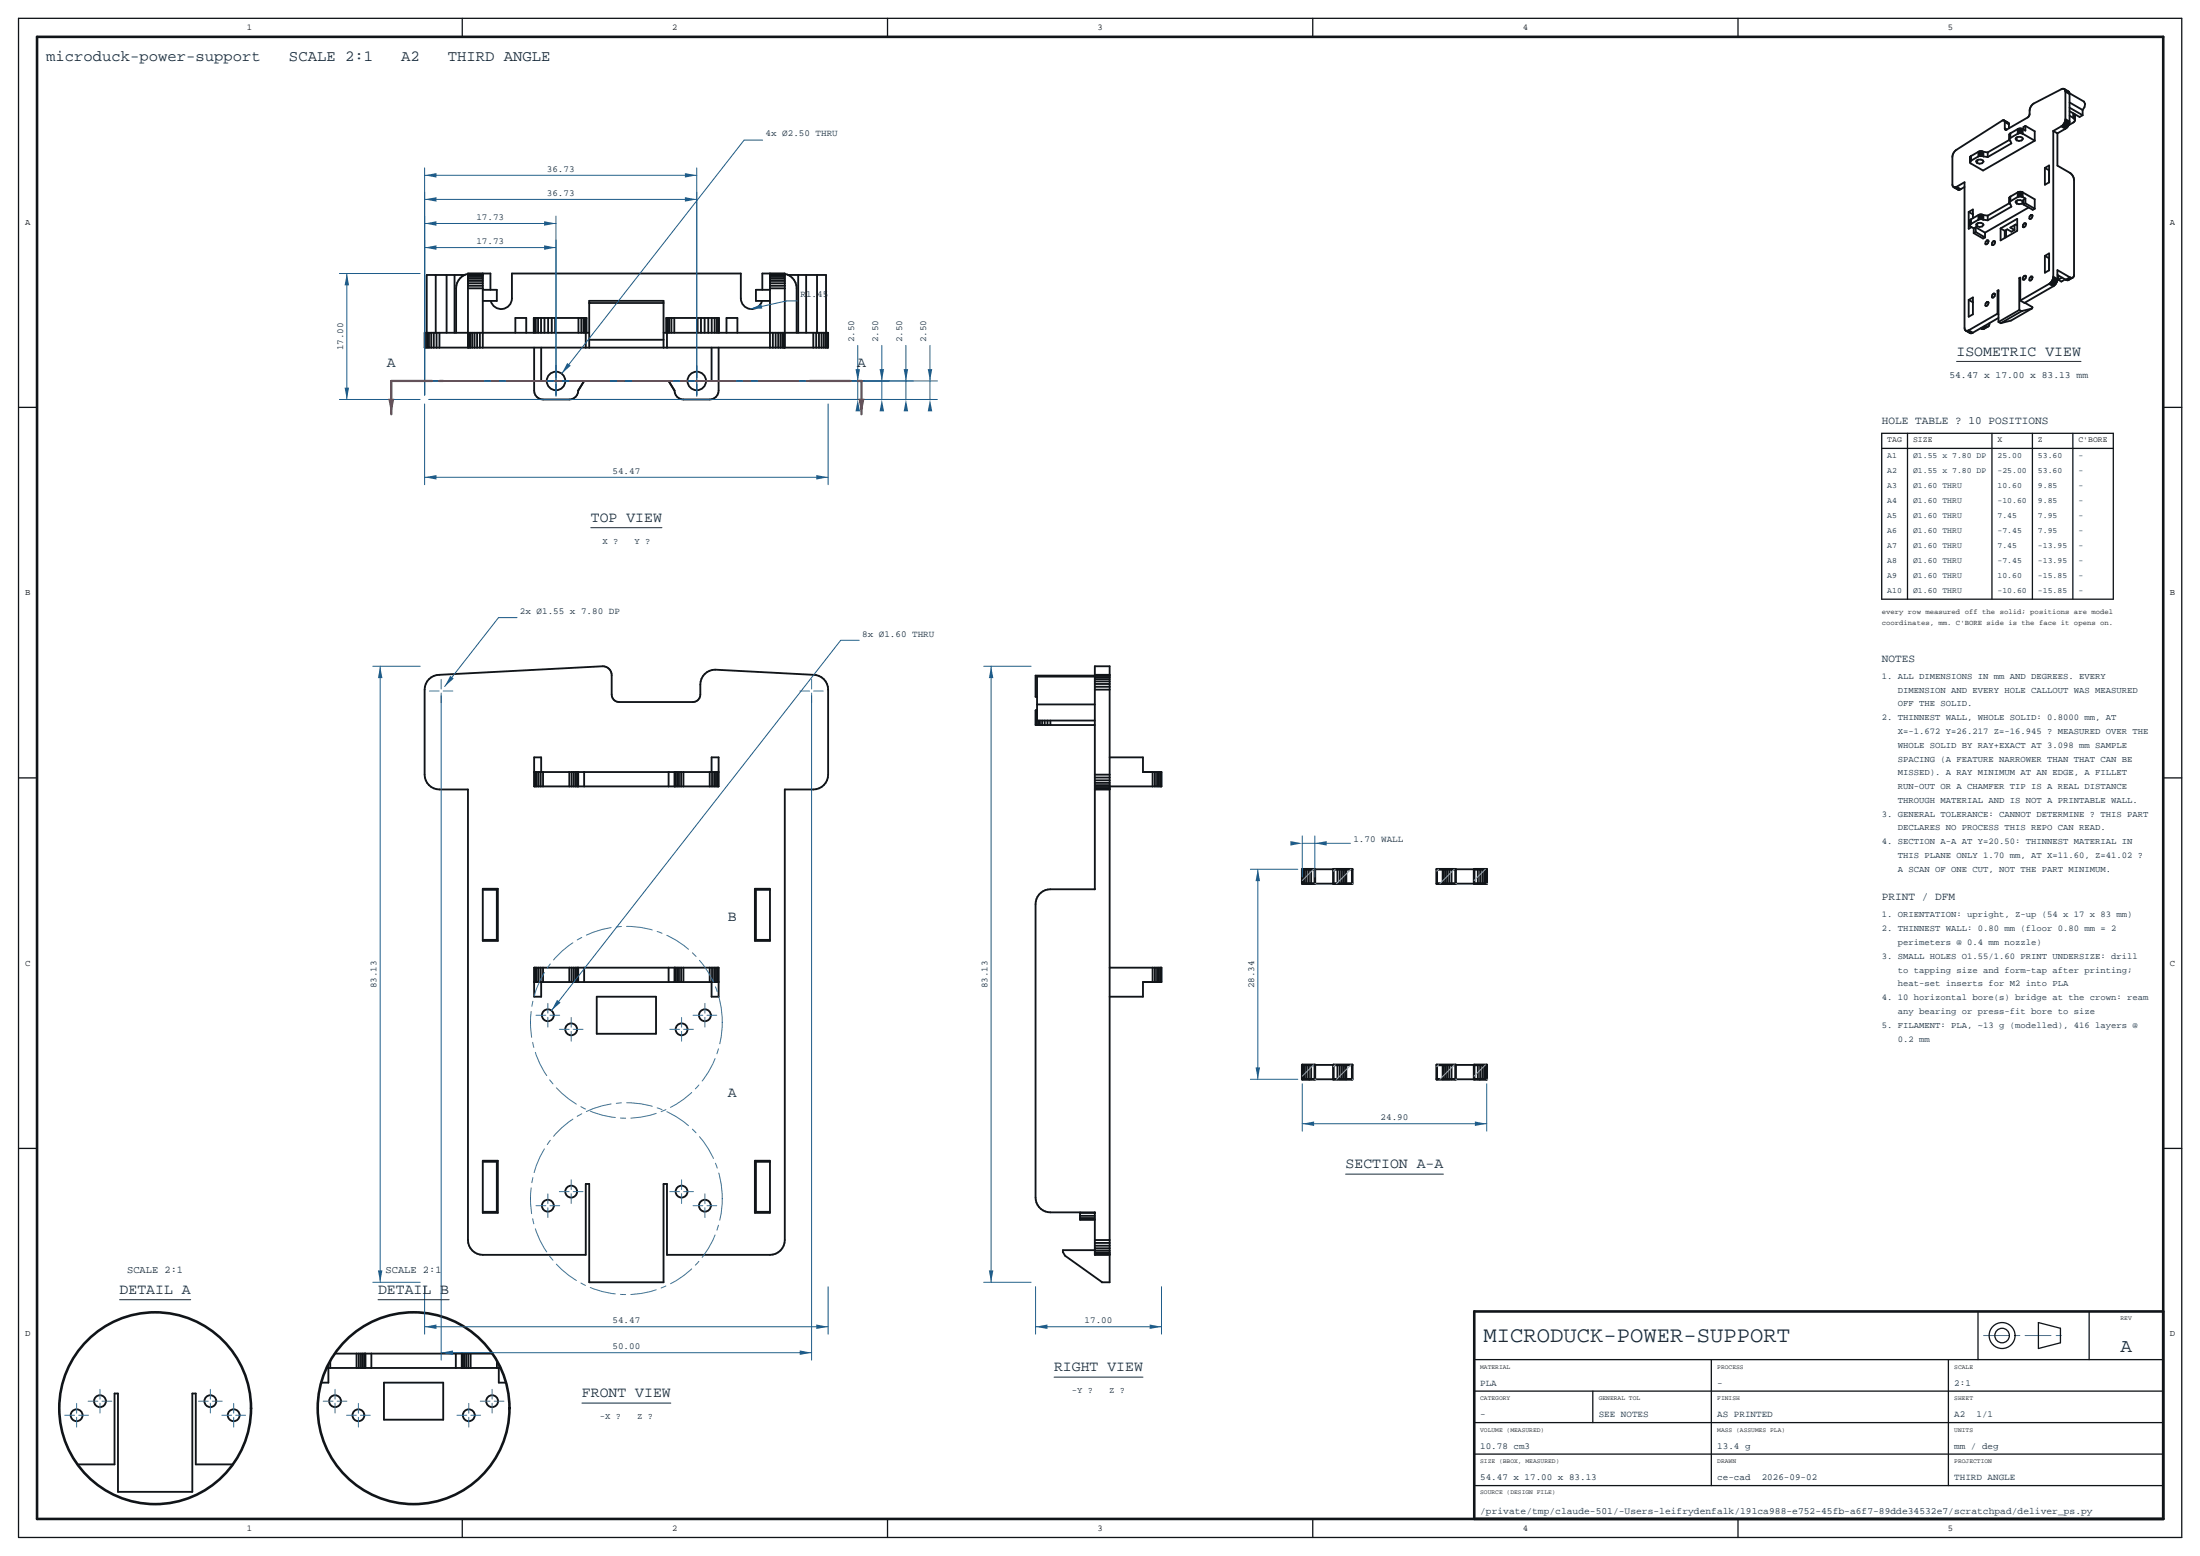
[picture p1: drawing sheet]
<svg xmlns="http://www.w3.org/2000/svg" width="594mm" height="420mm" viewBox="0 0 594 420" stroke-linecap="round" stroke-linejoin="round" font-family="sans-serif">
<g fill="none" stroke="#101418" stroke-width=".5">
<path d="M541.1 32.5h-.5l-12.3 7.9a2.48 2.48 0 0 0-1.2 2v7.4l.4 .7M541.1 32.5l.1 .2M541.1 32.5l1.2 .7M541.2 32.7l.1 .1M541.2 32.7l1.2 .6M541.3 32.8v.1M541.3 32.8l1.1 .6M541.3 32.9v1.7M541.3 34.6v.2M541.3 34.6l.6 .4M541.3 32.9l1.1 .7M541.3 34.8l.1 .1"/>
<path d="M541.3 34.8l.4 .2M541.4 34.9l.2 .1M541.7 35h-.1M541.9 35h-.2M542.2 33.1l.1 .1M542.3 33.2l.1 .1M542.4 33.3v.1M542.4 33.4v.2M542.4 33.6v1M542.5 37.6l.6 1.1-6.4 3.7M542.5 37.8l-5.8 3.3M542.5 37.5v.1"/>
<path d="M542.5 36.2v1.4M542.5 36.2v1.3M542.6 37.4l-.1 .1M542.6 36.1l-.1 .1M542.6 36.1v1.3M542.8 37.2l-.2 .2M542.8 36l-.2 .1M542.8 36v1.2M544.3 37.3l.5-.3 .7-.1 .5 .3 .2 .3-.4 .4-.7 .1-.6-.1-.3-.4zM544.5 37.1v.8M544.8 36.1l-2 1.1M544.8 34.8l-2 1.2"/>
<path d="M544.8 34.8v1.3M545 36l-.2 .1M545 34.8h-.2M545 34.8v1.2M545.2 34.7v1.3M545.2 36h-.2M545.2 34.7l-.2 .1M545.5 34.7v1.2M545.5 35.9l.2 .1M545.5 35.9l-.3 .1M545.5 34.7h.2M545.5 34.7h-.3"/>
<path d="M545.7 36h.2M545.7 34.7l.2 .1M545.7 34.7v1.3M545.9 36l.2 .1M545.9 34.8h.2M545.9 34.8v1.2M546.1 36.1l3.3 1.9M546.1 34.8v1.3M546.9 34l2.5 1.4v2.6M546.9 34v1.3l-.8-.5M546.9 34l-.6 .3v.7M549.4 38l-14 8-3.2-1.8-.3-.4"/>
<path d="M554.4 35.4l1.1 .6M554.4 35.4v39.3M555.5 36v8.7l3.4 2a2.47 2.47 0 0 1 1.1 1.9v25.6l-.4 .8M556.5 34.1l1.2 .7M556.5 34.1l-2.1 1.3M556.8 34l1.1 .6M556.8 34l-.3 .1M557 33.8l1.1 .6M557 33.8l-.2 .2M557.2 33.5l1.1 .7M557.2 33.5l-.2 .3M557.3 33.3l1.2 .6"/>
<path d="M557.3 33.3l-.1 .2M557.3 24l1.3 .8M557.3 24l.3 .3M557.3 24l-.8 .1-7.4 3.8a2.71 2.71 0 0 0-1.1 2.9l-.6 .9-5.5 3.3M557.5 33l1.1 .6M557.5 33l-.2 .3M557.6 32.7l1.1 .7M557.6 32.7l-.1 .3M557.6 24.3l1.1 .6M557.6 24.3v.2M557.6 32.4l1.2 .7M557.6 32.4v.3"/>
<path d="M557.6 24.5l5.1 2.9 .3 .7-.2 .8-.5 .8M557.6 24.5l.1 .2M557.7 34.8l-2.2 1.2M557.7 32.2l1.1 .6M557.7 32.2l-.1 .2M557.7 24.7l1.1 .7M557.7 24.7v7.5M557.9 34.6l-.2 .2M558.1 34.4l-.2 .2M558.3 34.2l-.2 .2M558.5 33.9l-.2 .3M558.5 24.7l.1 .1"/>
<path d="M558.6 33.6l-.1 .3M558.6 24.8l.1 .1M558.7 33.4l-.1 .2M558.7 24.9l.1 .5M558.8 33.1l-.1 .3M558.8 32.8v.3M558.8 25.4v7.4M558.8 30l2.7 1.6 .8-.5M558.8 29.1l3.5 2M558.8 27.7l3.5 2M558.8 31.2l1 .6M559.8 30.6v1.2"/>
<path d="M559.8 31.8l.2 .1M560 31.9l.1 .2M560.1 30.8l-.1 1.1M560.1 30.8l.1 .2M560.1 32.1l.1 .2M560.1 30.8v1.3M560.2 31v1.4M560.2 32.3v.1M560.2 31v1.3M560.2 32.4l-.2 .6-1.5 .8M562.3 29.7v1.4M527.5 50.5l1.3 .7"/>
<path d="M527.5 50.5l.1 .1M527.6 50.6l1.2 .6M527.6 50.6h.2M527.8 50.6l1.2 .6M528 50.5l1.2 .7M528 50.5l-.2 .1M528.3 50.4l2.1-1.2v39.3l.4 .7M528.3 50.4l1.1 .7M528.3 50.4l-.3 .1M528.8 51.2h.2M529.2 51.2h-.2M529.4 51.1l-.2 .1"/>
<path d="M530.4 50.5l-1 .6M531.5 57.2l1.2-.7v2.4M531.5 57.2v4.6l.8-.5M531.5 57.2l1.2 .7M531.9 42.4v.1M531.9 42.4v1.4M531.9 59.4v1.4M531.9 59.4v.2M532 43.5l-.1 .3M532 42.2l-.1 .2M532 42.2v1.3M532 59.3v1.3"/>
<path d="M532 59.3l-.1 .1M532.2 43.4l-.2 .1M532.2 42.1l-.2 .1M532.2 42.1v1.3M532.2 59.2v1.3M532.2 59.2l-.2 .1M532.7 57.9h.1M532.7 57.8v.1M533.6 43.4l.5-.3h.8l.5 .2 .1 .3-.3 .5-.7 .1-.6-.2-.3-.4zM533.9 43.2v.8M534.2 42.2l-2 1.2M534.2 41l-2 1.1"/>
<path d="M534.2 41v1.2M534.2 58.1v1.2M534.2 59.3l-2 1.2M534.2 58.1l-2 1.1M534.4 42.1l-.2 .1M534.4 40.9l-.2 .1M534.4 40.9v1.2M534.4 58v1.2M534.4 59.2l-.2 .1M534.4 58l-.2 .1M534.6 42.1h-.2M534.6 40.8l-.2 .1"/>
<path d="M534.6 40.8v1.3M534.6 57.9v1.3M534.6 59.2h-.2M534.6 57.9l-.2 .1M534.8 42.1h-.2M534.8 42.1h.3M534.8 40.8h-.2M534.8 40.8h.3M534.8 40.8v1.3M534.8 57.9v1.2M534.8 59.1l-.2 .1M534.8 59.1l.3 .1"/>
<path d="M534.8 57.9h-.2M534.8 57.9h.3M535.1 42.1h.2M535.1 40.8l.2 .1M535.1 40.8v1.3M535.1 57.9v1.3M535.1 59.2h.2M535.1 57.9l.2 .1M535.3 42.1l.2 .1M535.3 40.9l.2 .1M535.3 40.9v1.2M535.3 58v1.2"/>
<path d="M535.3 59.2l.2 .1M535.3 58l.2 .1M535.5 42.2l1.2 .2M535.5 41l1.2 .1M535.5 41v1.2M535.5 58.1v1.2M535.5 59.3l1.2 .2M535.5 58.1l1.2 .1M536.7 41.1v1.3M536.7 58.2v1.3M542.5 54.7l.6 1.1-6.4 3.7M542.5 54.8l-5.8 3.4"/>
<path d="M542.5 53.3v1.3M542.5 53.3v1.4M542.5 54.6v.1M542.6 53.2v1.2M542.6 54.4l-.1 .2M542.6 53.2l-.1 .1M542.8 53.1v1.2M542.8 54.3l-.2 .1M542.8 53.1l-.2 .1M544.3 54.3l.5-.3h.7l.5 .2 .2 .4-.4 .4-.7 .1-.6-.1-.3-.4zM544.5 54.1v.9M544.8 51.9v1.3"/>
<path d="M544.8 53.2l-2 1.1M544.8 51.9l-2 1.2M545 51.8v1.3M545 53.1l-.2 .1M545 51.8l-.2 .1M545.2 51.8v1.2M545.2 53l-.2 .1M545.2 51.8h-.2M545.5 51.8v1.2M545.5 53h.2M545.5 53h-.3M545.5 51.8h.2"/>
<path d="M545.5 51.8h-.3M545.7 51.8v1.2M545.7 53l.2 .1M545.7 51.8h.2M545.9 51.8v1.3M545.9 53.1l.2 .1M545.9 51.8l.2 .1M546.1 51.9l3.3 1.9v2.5M546.1 51.9v1.3M546.1 53.2l.8 .4M546.3 55.2l2.5 1.4 .6-.3M546.9 53.6l-.6 .3v1.3"/>
<path d="M546.9 53.6v1.3M546.9 54.9l2.5 1.4M546.9 54.9l-.6 .3M547.7 56l-11.7 6.8M548.3 58l.5 .2-.1 .5-.4 .4h-.3v-.7zM548.3 58l.5 .3M552.1 45.3l1.2-.6-.1 4.5-1.1 .7zM552.1 45.3l1.1 .7M553.3 46h-.1M117.6 74.2v15.6M120.6 74.2v15.6M122.7 74.2v15.6"/>
<path d="M125.4 74.2h-10.2v15.6M126.3 77.8h4.1M126.3 77.1h4.1M126.3 76.5h4.1M126.3 75.8h4.1M126.3 75.3h4.1M126.3 74.8h4.1M126.3 74.4h4.1M126.3 74.1h4.1M130.4 73.8v20M130.4 78.2h3.7v3h-3.7M130.4 73.9h-4.1a4 4 0 0 0-3.2 3.9v12"/>
<path d="M132.4 78.2v-4.4h-6.1v20M205.8 78.2v-4.4h6.1v20M207.9 73.8v20M207.9 78.2h-3.8v3h3.8M207.9 77.8h4M207.9 73.9h4a4 4 0 0 1 3.2 3.9v12M207.9 77.1h4M207.9 76.5h4M207.9 75.8h4M207.9 75.3h4M207.9 74.8h4M207.9 74.4h4"/>
<path d="M207.9 74.1h4M212.8 74.2h10.2v15.6M215.5 74.2v15.6M217.7 74.2v15.6M220.6 74.2v15.6M531.9 60.8l1 .9M532 60.6l-.1 .2M532.2 60.5l-.2 .1M532.9 62.9l2.5 1.5 .6-.3M532.9 61.7v1.2M533.4 62.6l2.6 1.5M533.4 62.6l-.5 .3"/>
<path d="M533.4 61.3v1.3M533.4 61.3l2.6 1.5M533.4 61.3l-.5 .4M533.6 60.5l.5-.3h.8l.5 .2 .1 .3-.3 .4-.7 .2-.6-.2-.3-.4zM533.9 60.3v.8M536 62.8v1.3M536.5 64.9l.4 .2M536.5 64.9l.4 .1-.1 .6-.7 .4v-.7zM538.2 79.3l.5 .1-.1 .5-.7 .4v-.6zM538.2 65.1l.5 .2-.1 .5-.7 .4v-.7zM538.2 79.3l.5 .2M538.2 65.1l.5 .3"/>
<path d="M539.3 78.5l.3-.2v8.6M539.3 78.5v6.2M539.3 78.5l.3 .1M540.2 61.7l4.4-2.6v3.2l-4.4 2.6zM540.2 61.7l1.1 .6M541.3 62.3v1.9M541.6 62.1v1.9M543.9 62.1l-.8 .4-1.1-.6-.7 .4M543.9 60.8v1.3M544.6 60.8l-.3-.2-1.5 .8 1.1 .7M545.2 75.1l.3-.2v6.2M545.2 75.1v8.6"/>
<path d="M545.2 75.1l.3 .1M546.6 74.4l.4 .2-.1 .5-.6 .4-.1-.7zM546.6 60.3l.4 .1-.1 .6-.6 .3-.1-.6zM546.6 74.4l.4 .3M546.6 60.3l.4 .2M548.3 74.7l.5 .1-.1 .5-.7 .4v-.7zM548.3 74.7l.5 .2M552.1 69.1l1.2-.7-.1 4.6-1.1 .6zM552.1 69.1l1.1 .6M553.3 69.7h-.1M553.3 76.6l1.1 .7M553.3 76.6l-7.8 4.5"/>
<path d="M553.5 76.5l1.1 .6M553.5 76.5l-.2 .1M553.7 76.3l1.1 .6M553.7 76.3l-.2 .2M553.9 76l1.1 .7M553.9 76l-.2 .3M554.1 75.8l1.1 .6M554.1 75.8l-.2 .2M554.2 75.5l1.1 .7M554.2 75.5l-.1 .3M554.3 75.2l1.1 .7M554.3 75.2l-.1 .3"/>
<path d="M554.4 74.9l1.1 .7M554.4 74.9l-.1 .3M554.4 74.7l1.1 .6M554.4 74.7v.2M554.4 77.3l-7.8 4.5-1.1-.7M554.6 77.1l-.2 .2M554.8 76.9l-.2 .2M555 76.7l-.2 .2M555.2 76.4l-.2 .3M555.3 76.2l-.1 .2M555.4 75.9l-.1 .3M555.5 75.6l-.1 .3"/>
<path d="M555.5 75.3v.3M555.5 74.2l2.2 1.3M555.7 74.3v1.2M556.8 74.9l-1.1 .6M557.6 75.4l-1 .6-.9-.5M557.7 75.5l.2 .1M557.9 75.6h.2M558.1 75.6l.2 .1M558.9 74.9l-3.4-2v2.4M558.9 74.9l-1.2 .6M558.9 74.9h.2M559.1 74.9l-1.2 .7"/>
<path d="M559.1 74.9l.1 .1M559.2 75l-1.1 .6M559.2 75h.2M559.4 75l-1.1 .7M559.6 75l-1.3 .7M559.6 75h-.2M114.7 89.8v4M115 89.8v4M115.3 89.8v4M115.8 89.8v4M116.4 89.8v4M117.1 89.8v4"/>
<path d="M117.9 89.8v4M118.6 89.8v4M126.4 89.8v4M126.7 89.8v4M127 89.8v4M127.5 89.8v4M128.1 89.8v4M128.8 89.8v4M129.6 89.8v4M132.5 81.2a2.9 2.9 0 0 0 3.2 2.2 2.9 2.9 0 0 0 2.5-2.9v-6.7h61.8v6.7a2.9 2.9 0 0 0 2.6 2.9 2.9 2.9 0 0 0 3.1-2.2M139.1 89.8v-4h3v4M144.1 89.8v-4h14.3v4"/>
<path d="M144.2 93.8v11.6a2.4 2.4 0 0 0 2.4 2.4h7.1a2.4 2.4 0 0 0 2.4-2.4l1.6-2.6h22.8l1.6 2.6a2.4 2.4 0 0 0 2.4 2.4h7.1a2.4 2.4 0 0 0 2.4-2.4v-11.6M144.3 85.8v4M144.7 85.8v4M145.3 85.8v4M146.1 85.8v4M146.1 93.8v9h-1.9M147 85.8v4M148 85.8v4M149 85.8v4M149.9 85.8v4M156.2 85.8v4M157 85.8v4"/>
<path d="M157.5 85.8v4M157.9 85.8v4M158 85.8v4M158.2 89.8v4M159.1 89.8h-44.5v4h109v-4h-44.4M159.1 93.8v-12.6h20.1v12.6M159.1 81.8h20.1M159.1 91.7h20.1M179.9 89.8v-4h14.2v4M180.1 89.8v4M180.2 85.8v4M180.3 85.8v4"/>
<path d="M180.7 85.8v4M181.3 85.8v4M182.1 85.8v4M188.4 85.8v4M189.3 85.8v4M190.3 85.8v4M191.2 85.8v4M192.1 93.8v9h1.9M192.2 85.8v4M193 85.8v4M193.6 85.8v4M194 85.8v4"/>
<path d="M196.2 89.8v-4h2.9v4M208.7 89.8v4M209.4 89.8v4M210.1 89.8v4M210.7 89.8v4M211.2 89.8v4M211.6 89.8v4M211.8 89.8v4M219.6 89.8v4M220.4 89.8v4M221.1 89.8v4M221.8 89.8v4"/>
<path d="M222.4 89.8v4M222.9 89.8v4M223.3 89.8v4M223.5 89.8v4M530.8 89.2l1.2 .8M530.8 89.2l.3 .1M531.1 89.3l1.1 .7M531.3 89.3l1.1 .6M531.3 89.3h-.2M531.5 80.9l1.2 .7M531.5 89.2l1.2 .6M531.5 89.2l-.2 .1"/>
<path d="M531.5 80.9l1.2-.6v4.5l-1.2 .7zM531.9 89.9l.1 .1M532 90h.2M532.4 89.9l-.2 .1M532.7 89.8l-.3 .1M534.8 88.6l.1 .1M534.9 88.7l.2 .1M535.1 88.8h.2M535.3 88.8h.2M535.6 88.8h-.1M535.9 88h.1M536 88l-1.1 .7"/>
<path d="M536 88l.2 .1M536.2 88.1l-1.1 .7M536.2 88.1l.2 .1M536.4 88.2l-1.1 .6M536.5 81.5l.4 .2-.1 .5-.7 .4v-.7zM536.5 81.5l.4 .3M536.7 88.2l-1.2 .6M536.7 88.2h-.3M537.1 87.2v.6l-.4 .4M539.3 84.7l-7.8 4.5M539.3 84.7l.3 .1M539.6 85.8l-6.9 4"/>
<path d="M545.2 83.7l-5.6 3.2M545.2 83.7l.6 .3M545.8 84l-5.6 3.3-.6-.4M546.7 81.7l2 1.2-.1 .4M548.6 83.3l-5.6 3.2-2.7 .7M548.6 83.3l-2.8 .7M115.8 183.3a4 4 0 0 1 2.8-1.1l44.2-2.4a2.4 2.4 0 0 1 2.4 2.4v5.3a2 2 0 0 0 2 2h19.9a2 2 0 0 0 2-2 6.3 6.3 0 0 1 1.2-5.6 4 4 0 0 1 2.8-1.1l26.5 1.4a4 4 0 0 1 4 4v22.9a4 4 0 0 1-4 4h-7.7v121.6a4 4 0 0 1-4 4h-27.8v-19.1h-.9v26.5h-20.1v-26.5h-.9v19.1h-27.8a4 4 0 0 1-4.1-4v-121.6h-7.7a4 4 0 0 1-4-4v-22.9a4 4 0 0 1 1.2-2.9zM279.7 191.8v3.9M279.9 191.8v3.9M280 191.8h-.4v3.9h16M280 190.1h15.6M280.3 194.5v1.2"/>
<path d="M280.8 194.5v1.2M281.4 194.5v1.2M282.1 194.5v1.2M282.8 194.5v1.2M283.6 194.5v1.2M295.6 186.2h4M295.6 185.4h4M295.6 184.6h4M295.6 183.9h4M295.6 183.3h4M295.6 182.8h4M295.6 182.5h4"/>
<path d="M295.6 182.2h4M295.6 182.4h-16v5.7h.4M295.6 182.6h-15.6v11.9h15.6M144.2 208.4h49.8M144.3 208.4v3.9M144.5 208.4v3.9M144.9 208.4v3.9M145.4 208.4v3.9M146 208.4v3.9M146.1 208.4v-4h-1.9v7.9h49.8v-7.9h-1.9v4M146.6 208.4v3.9M153.7 208.4v3.9"/>
<path d="M154.3 208.4v3.9M154.9 208.4v3.9M155.4 208.4v3.9M155.8 208.4v3.9M156 208.4v3.9M156.1 208.4v3.9M157.7 208.4v3.9M180.5 208.4v3.9M182.1 208.4v3.9M182.2 208.4v3.9M182.4 208.4v3.9M182.8 208.4v3.9"/>
<path d="M183.3 208.4v3.9M183.9 208.4v3.9M184.5 208.4v3.9M191.6 208.4v3.9M192.2 208.4v3.9M192.8 208.4v3.9M193.3 208.4v3.9M193.7 208.4v3.9M193.9 208.4v3.9M295.6 213.1h4M295.6 213h4M295.6 212.8h4"/>
<path d="M295.6 212.4h4M295.6 211.9h4M295.6 211.3h4M295.6 210.6h4M295.6 209.9h4M295.6 209.1h4M299.6 204.4h9v4h5v3.9h-14M311.2 208.4v3.9M311.8 208.4v3.9M312.4 208.4v3.9M312.9 208.4v3.9M313.3 208.4v3.9"/>
<path d="M313.5 208.4v3.9M130.4 239.9h4v14.1h-4zM203.8 239.9h4.1v14.1h-4.1zM351.6 238.5h13.5M351.6 234.6h13.5M351.7 234.6v3.9M351.9 234.6v3.9M352.3 234.6v3.9M352.8 234.6v3.9M353.4 234.6v3.9M354 234.6v3.9M361.1 234.6v3.9"/>
<path d="M361.7 234.6v3.9M362.3 234.6v3.9M362.8 234.6v3.9M363.2 234.6v3.9M363.4 234.6v3.9M363.5 234.6v3.9M387.9 238.5h13.5M387.9 234.6h13.5M389.5 234.6v3.9M389.6 234.6v3.9M389.8 234.6v3.9M390.2 234.6v3.9"/>
<path d="M390.7 234.6v3.9M391.3 234.6v3.9M391.9 234.6v3.9M399 234.6v3.9M399.6 234.6v3.9M400.2 234.6v3.9M400.7 234.6v3.9M401.1 234.6v3.9M401.3 234.6v3.9M130.4 240.2h3.7v13.5h-3.7M207.9 240.2h-3.8v13.5h3.8M144.2 265.1h49.8"/>
<path d="M144.3 261.2v3.9M144.5 261.2v3.9M144.9 261.2v3.9M145.4 261.2v3.9M146 261.2v3.9M146.1 265.1v3.9h-1.9v-7.8h49.8v7.8h-1.9v-3.9M146.6 261.2v3.9M153.7 261.2v3.9M154.3 261.2v3.9M154.9 261.2v3.9M155.4 261.2v3.9M155.8 261.2v3.9"/>
<path d="M156 261.2v3.9M156.1 261.2v3.9M157.7 261.2v3.9M161.1 269h16v10h-16zM180.5 261.2v3.9M182.1 261.2v3.9M182.2 261.2v3.9M182.4 261.2v3.9M182.8 261.2v3.9M183.3 261.2v3.9M183.9 261.2v3.9M184.5 261.2v3.9"/>
<path d="M191.6 261.2v3.9M192.2 261.2v3.9M192.8 261.2v3.9M193.3 261.2v3.9M193.7 261.2v3.9M193.9 261.2v3.9M299.6 261.2h14v3.9h-5v3.9h-9M311.2 261.2v3.9M311.8 261.2v3.9M312.4 261.2v3.9M312.9 261.2v3.9M313.3 261.2v3.9"/>
<path d="M313.5 261.2v3.9M351.6 287.4h13.5M351.6 291.3h13.5M351.7 287.4v3.9M351.9 287.4v3.9M352.3 287.4v3.9M352.8 287.4v3.9M353.4 287.4v3.9M354 287.4v3.9M361.1 287.4v3.9M361.7 287.4v3.9M362.3 287.4v3.9"/>
<path d="M362.8 287.4v3.9M363.2 287.4v3.9M363.4 287.4v3.9M363.5 287.4v3.9M387.9 287.4h13.5M387.9 291.3h13.5M389.5 287.4v3.9M389.6 287.4v3.9M389.8 287.4v3.9M390.2 287.4v3.9M390.7 287.4v3.9M391.3 287.4v3.9"/>
<path d="M391.9 287.4v3.9M399 287.4v3.9M399.6 287.4v3.9M400.2 287.4v3.9M400.7 287.4v3.9M401.1 287.4v3.9M401.3 287.4v3.9M130.4 313.3h4v14.1h-4zM130.4 313.6h3.7v13.5h-3.7M203.8 313.3h4.1v14.1h-4.1zM207.9 313.6h-3.8v13.5h3.8M291.6 327.2v2h4"/>
<path d="M291.6 329.1h4M291.6 328.8h4M291.6 328.2h4M291.6 327.4h4M295.6 337.4h-8.6v.5l.6 1 9.9 7.2h2.1v-166.3h-4v60.2h-12a4 4 0 0 0-4 4v79.2a4 4 0 0 0 4 4h12v11.5h4M295.6 338.6h4M295.6 338.4h4M295.6 338h4M295.6 337.5h4M295.6 336.9h4M295.6 336.2h4M295.6 335.5h4"/>
<path d="M295.6 334.7h4M88.2 369.2h47M88.5 368.5v.7M88.7 369.2v4h-1.9v-.2M89.2 367.3v1.9M90.4 365.4h42.5M96.3 365.4v3.8M96.9 365.4v3.8M97.5 365.4v3.8M98 365.4v3.8M98.3 365.4v3.8M98.6 365.4v3.8"/>
<path d="M98.7 365.4v3.8M100.3 365.4v3.8M103.7 373.2h16v10h-16zM123.1 365.4v3.8M124.7 365.4v3.8M124.8 365.4v3.8M125 365.4v3.8M125.4 365.4v3.8M125.9 365.4v3.8M126.4 365.4v3.8M127.1 365.4v3.8M134.2 367.3v1.9"/>
<path d="M134.7 369.2v4h1.9v-.2M134.8 368.5v.7M20.9 395.3h10v-19.2h1v26.6h20v-26.6h1v19.2h10"/>
<circle cx="150.1" cy="102.8" r="2.5"/>
<circle cx="188.1" cy="102.8" r="2.5"/>
<circle cx="147.9" cy="274" r="1.6"/>
<circle cx="154.2" cy="277.8" r="1.6"/>
<circle cx="184" cy="277.8" r="1.6"/>
<circle cx="190.3" cy="274" r="1.6"/>
<circle cx="147.9" cy="325.4" r="1.6"/>
<circle cx="154.2" cy="321.6" r="1.6"/>
<circle cx="184" cy="321.6" r="1.6"/>
<circle cx="190.3" cy="325.4" r="1.6"/>
<circle cx="27" cy="378.2" r="1.6"/>
<circle cx="56.8" cy="378.2" r="1.6"/>
<circle cx="90.5" cy="378.2" r="1.6"/>
<circle cx="132.9" cy="378.2" r="1.6"/>
<circle cx="20.7" cy="382" r="1.6"/>
<circle cx="63.1" cy="382" r="1.6"/>
<circle cx="96.8" cy="382" r="1.6"/>
<circle cx="126.6" cy="382" r="1.6"/>
</g>
<g fill="none" stroke="#101418" stroke-width=".7">
<path d="M351.6 234.6h3.4v3.9h-3.4zM360 234.6h5.1v3.9h-5.1zM387.9 234.6h5.1v3.9h-5.1zM398 234.6h3.4v3.9h-3.4zM351.6 287.4h3.4v3.9h-3.4zM360 287.4h5.1v3.9h-5.1zM387.9 287.4h5.1v3.9h-5.1zM398 287.4h3.4v3.9h-3.4z"/>
<circle cx="41.9" cy="380.1" r="25.9"/>
<circle cx="111.7" cy="380.1" r="25.9"/>
</g>
<g fill="none" stroke="#3a7d8c" stroke-width=".27" stroke-dasharray="7 1.4 1.4 1.4">
<path d="M146 102.8h3.2M150.1 106.9v-3.2M150.1 102v-3.3M151 102.8h3.2M184 102.8h3.2M188.1 106.9v-3.2M188.1 102v-3.3M189 102.8h3.2M116 186.5h2.6M119.1 189.7v-2.6M119.1 186v-2.6M119.7 186.5h2.6"/>
<path d="M216 186.5h2.6M219.1 189.7v-2.6M219.1 186v-2.6M219.7 186.5h2.6M144.7 274h2.7M147.9 277.2v-2.6M147.9 273.5v-2.7M148.5 274h2.6M151 277.8h2.7M154.2 277.3v-2.7M154.8 277.8h2.6M180.8 277.8h2.7"/>
<path d="M184 277.3v-2.7M184.6 277.8h2.6M187.1 274h2.7M190.3 277.2v-2.6M190.3 273.5v-2.7M190.9 274h2.6M195 275.9a25.9 25.9 0 0 0-38.3-22.7 25.9 25.9 0 0 0-1.7 44.5 25.9 25.9 0 0 0 39.9-19.7l.1-2.1M154.2 281v-2.6M184 281v-2.6M144.7 325.4h2.7M147.9 328.6v-2.6M147.9 324.9v-2.7"/>
<path d="M148.5 325.4h2.6M151 321.6h2.7M154.2 324.8v-2.6M154.2 321.1v-2.7M154.8 321.6h2.6M180.8 321.6h2.7M184 324.8v-2.6M184 321.1v-2.7M184.6 321.6h2.6M187.1 325.4h2.7M190.3 328.6v-2.6M190.3 324.9v-2.7"/>
<path d="M190.9 325.4h2.6M195 323.5a25.9 25.9 0 0 0-38.3-22.7 25.9 25.9 0 0 0-1.7 44.5 25.9 25.9 0 0 0 39.9-19.7l.1-2.1M23.8 378.2h2.6M27 377.6v-2.6M27.5 378.2h2.7M53.6 378.2h2.6M56.8 377.6v-2.6M57.4 378.2h2.6M87.3 378.2h2.6M90.5 377.6v-2.6M91 378.2h2.7M129.7 378.2h2.6"/>
<path d="M132.9 377.6v-2.6M133.4 378.2h2.7M535.6 360.5h22.2M17.5 382h2.6M20.7 385.2v-2.6M20.7 381.4v-2.6M21.2 382h2.7M27 381.4v-2.6M56.8 381.4v-2.6M59.9 382h2.6M63.1 385.2v-2.6M63.1 381.4v-2.6"/>
<path d="M63.7 382h2.6M90.5 381.4v-2.6M93.6 382h2.6M96.8 385.2v-2.6M96.8 381.4v-2.6M97.3 382h2.7M123.4 382h2.6M126.6 385.2v-2.6M126.6 381.4v-2.6M127.1 382h2.7M132.9 381.4v-2.6"/>
</g>
<path d="M114.6 347.3v12.8M114.6 358.1h109M223.6 347.3v12.8" fill="none" stroke="#1d5c8a" stroke-width=".27"/>
<g fill="#1d5c8a">
<path d="M114.6 358.1l3.2-.6v1.2z"/>
<path d="M220.4 357.5l3.2 .6-3.2 .6z"/>
</g>
<path d="M100.6 179.8h12.8M102.6 179.8v166.3M100.6 346.1h12.8" fill="none" stroke="#1d5c8a" stroke-width=".27"/>
<g fill="#1d5c8a">
<path d="M102 342.9h1.3l-.7 3.2z"/>
<path d="M102.6 179.8l.7 3.2h-1.3z"/>
<path d="M150.4 269.9l1 .7-2.5 2.2z"/>
</g>
<path d="M232 172.8h-5l-78.1 100" fill="none" stroke="#1d5c8a" stroke-width=".27"/>
<path d="M121.6 182.4l.9 .8-2.4 2.1z" fill="#1d5c8a"/>
<path d="M139.6 166.7h-5l-14.5 18.6M119.1 187.7v179.4M219.1 187.7v179.4M119.1 365.1h100" fill="none" stroke="#1d5c8a" stroke-width=".27"/>
<g fill="#1d5c8a">
<path d="M119.1 365.1l3.2-.6v1.2z"/>
<path d="M215.9 364.5l3.2 .6-3.2 .6z"/>
</g>
<path d="M114.6 109v21.8M223.6 109v21.8M114.6 128.8h109" fill="none" stroke="#1d5c8a" stroke-width=".27"/>
<g fill="#1d5c8a">
<path d="M114.6 128.8l3.2-.6v1.2z"/>
<path d="M220.4 128.2l3.2 .6-3.2 .6z"/>
</g>
<path d="M91.6 73.8h21.8M93.6 73.8v34M91.6 107.8h21.8" fill="none" stroke="#1d5c8a" stroke-width=".27"/>
<g fill="#1d5c8a">
<path d="M93 104.6h1.3l-.7 3.2z"/>
<path d="M93.6 73.8l.7 3.2h-1.3z"/>
</g>
<path d="M114.6 64.8v41.8M114.6 66.8h35.5M150.1 64.8v41.8" fill="none" stroke="#1d5c8a" stroke-width=".27"/>
<g fill="#1d5c8a">
<path d="M114.6 66.8l3.2-.6v1.2z"/>
<path d="M146.9 66.2l3.2 .6-3.2 .6z"/>
</g>
<path d="M115.8 107.8h117.8M115.8 102.8h117.8M231.6 102.8v5" fill="none" stroke="#1d5c8a" stroke-width=".27"/>
<g fill="#1d5c8a">
<path d="M231.6 107.8l.6 3.2h-1.2z"/>
<path d="M231 99.6h1.2l-.6 3.2z"/>
</g>
<path d="M114.6 58.3v48.3M150.1 58.3v48.3M114.6 60.3h35.5M231.6 93.2v9.6" fill="none" stroke="#1d5c8a" stroke-width=".27"/>
<g fill="#1d5c8a">
<path d="M114.6 60.3l3.2-.6v1.2z"/>
<path d="M146.9 59.7l3.2 .6-3.2 .6z"/>
</g>
<path d="M115.8 107.8h124.3M115.8 102.8h124.3M238.1 102.8v5" fill="none" stroke="#1d5c8a" stroke-width=".27"/>
<g fill="#1d5c8a">
<path d="M238.1 107.8l.6 3.2h-1.2z"/>
<path d="M237.5 99.6h1.2l-.6 3.2z"/>
</g>
<path d="M114.6 51.8v54.8M114.6 53.8h73.5M188.1 51.8v54.8M238.1 93.2v9.6" fill="none" stroke="#1d5c8a" stroke-width=".27"/>
<g fill="#1d5c8a">
<path d="M114.6 53.8l3.2-.6v1.2z"/>
<path d="M184.9 53.2l3.2 .6-3.2 .6z"/>
</g>
<path d="M115.8 107.8h130.8M115.8 102.8h130.8M244.6 102.8v5" fill="none" stroke="#1d5c8a" stroke-width=".27"/>
<g fill="#1d5c8a">
<path d="M244.6 107.8l.6 3.2h-1.2z"/>
<path d="M244 99.6h1.2l-.6 3.2z"/>
</g>
<path d="M114.6 45.3v61.3M114.6 47.3h73.5M188.1 45.3v61.3M244.6 93.2v9.6" fill="none" stroke="#1d5c8a" stroke-width=".27"/>
<g fill="#1d5c8a">
<path d="M114.6 47.3l3.2-.6v1.2z"/>
<path d="M184.9 46.7l3.2 .6-3.2 .6z"/>
</g>
<path d="M115.8 107.8h137.3M115.8 102.8h137.3M251.1 102.8v5" fill="none" stroke="#1d5c8a" stroke-width=".27"/>
<g fill="#1d5c8a">
<path d="M251.1 107.8l.6 3.2h-1.2z"/>
<path d="M250.5 99.6h1.2l-.6 3.2z"/>
</g>
<path d="M251.1 93.2v9.6" fill="none" stroke="#1d5c8a" stroke-width=".27"/>
<path d="M153.1 98l1 .7-2.4 2.2z" fill="#1d5c8a"/>
<path d="M205.9 37.8h-5l-49.2 63.1" fill="none" stroke="#1d5c8a" stroke-width=".27"/>
<path d="M202.6 83.4l3-1.3 .2 1.2z" fill="#1d5c8a"/>
<path d="M215.3 81.2h-3l-9.7 2.2M279.6 347.3v12.8M279.6 358.1h34M313.6 347.3v12.8" fill="none" stroke="#1d5c8a" stroke-width=".27"/>
<g fill="#1d5c8a">
<path d="M279.6 358.1l3.2-.6v1.2z"/>
<path d="M310.4 357.5l3.2 .6-3.2 .6z"/>
</g>
<path d="M265.6 179.8h12.8M267.6 179.8v166.3M265.6 346.1h12.8" fill="none" stroke="#1d5c8a" stroke-width=".27"/>
<g fill="#1d5c8a">
<path d="M267 342.9h1.2l-.6 3.2z"/>
<path d="M267.6 179.8l.6 3.2h-1.2z"/>
</g>
<path d="M351.6 292.5v12.8M401.4 292.5v12.8M351.6 303.3h49.8" fill="none" stroke="#1d5c8a" stroke-width=".27"/>
<g fill="#1d5c8a">
<path d="M351.6 303.3l3.2-.6v1.2z"/>
<path d="M398.2 302.7l3.2 .6-3.2 .6z"/>
</g>
<path d="M337.6 234.6h12.8M339.6 234.6v56.7M337.6 291.3h12.8" fill="none" stroke="#1d5c8a" stroke-width=".27"/>
<g fill="#1d5c8a">
<path d="M339 288.1h1.2l-.6 3.2z"/>
<path d="M339.6 234.6l.6 3.2h-1.2z"/>
</g>
<path d="M351.6 225.6v11.1M351.6 227.6h3.4M355 225.6v11.1" fill="none" stroke="#1d5c8a" stroke-width=".27"/>
<g fill="#1d5c8a">
<path d="M348.4 227l3.2 .6-3.2 .6z"/>
<path d="M355 227.6l3.2-.6v1.2z"/>
</g>
<path d="M355 227.6h9.6" fill="none" stroke="#1d5c8a" stroke-width=".27"/>
<path d="M528.3 97.6h33.6M159.5 142.4h19.2M363.3 316.9h26.4M32.3 350.8h19.2M102.1 350.8h19.2M157.1 378.7h24M284.6 371.7h24" fill="none" stroke="#12283c" stroke-width=".27"/>
<g fill="none" stroke="#9aa4b2" stroke-width=".27">
<path d="M354.6 234.6l-3 3.1M355 238.5h.1M360.5 234.6l-.5 .5M364.7 234.6l-3.8 3.9M365.1 238.5h.1M388.4 234.6l-.5 .5M392.7 234.6l-3.9 3.9M393 238.5h.1M401.1 234.6l-3.1 3.1M401.4 238.5h.1M354.6 287.4l-3 3.1M355 291.3h.1"/>
<path d="M360.5 287.4l-.5 .5M364.7 287.4l-3.8 3.9M365.1 291.3h.1M388.4 287.4l-.5 .5M392.7 287.4l-3.9 3.9M393 291.3h.1M401.1 287.4l-3.1 3.1M401.4 291.3h.1"/>
</g>
<path d="M105.6 102.8h14M105.6 102.8v9M218.6 102.8h14" fill="none" stroke="#b3261e" stroke-width=".6" stroke-dasharray="11 2 2 2"/>
<path d="M104.8 107.6h1.6l-.8 4.2z" fill="#b3261e"/>
<path d="M232.6 102.8v9" fill="none" stroke="#b3261e" stroke-width=".6" stroke-dasharray="11 2 2 2"/>
<path d="M231.8 107.6h1.6l-.8 4.2z" fill="#b3261e"/>
<path d="M119.6 102.8h99" fill="none" stroke="#b3261e" stroke-width=".27" stroke-dasharray="11 2 2 2"/>
<path d="M10 9.9h574.1v400.1h-574.1zM584.1 354h-186.1v56" fill="none" stroke="#101418" stroke-width=".7"/>
<g fill="none" stroke="#101418" stroke-width=".35">
<path d="M5 4.9h584.1v410.1h-584.1zM124.8 4.9v5M239.6 4.9v5M354.4 4.9v5M469.3 4.9v5M5 110h5M508.1 117h62.5v44.7h-62.5zM515 117v44.7M537.8 117v44.7M548.7 117v44.7M559.7 117v44.7M584.1 110h5"/>
<path d="M508.1 121h62.5M5 210h5M584.1 210h5M5 310h5M584.1 310h5M534.1 354v13M550.4 357l5.9 1.5v4l-5.9 1.5zM564.1 354v13M398 367h186.1M398 375.5h186.1M430.1 375.5v8.5M462.1 367v34"/>
<path d="M526.1 367v34M398 392.5h186.1M398 384h186.1M124.8 410v5M239.6 410v5M354.4 410v5M398 401h186.1M469.3 410v5"/>
<circle cx="540.6" cy="360.5" r="3.5"/>
<circle cx="540.6" cy="360.5" r="1.96"/>
</g>
<text font-size="6" fill="#12283c" x="400.6" y="362.2">MICRODUCK-POWER-SUPPORT</text>
<text font-size="5.2" fill="#12283c" x="572.5" y="365">A</text>
<g font-size="4.2" fill="#12283c">
<text x="12.5" y="16.4">microduck-power-support</text>
<text x="78" y="16.4">SCALE 2:1</text>
<text x="108.3" y="16.4">A2</text>
<text x="120.9" y="16.4">THIRD ANGLE</text>
</g>
<g font-size="4" fill="#12283c">
<text x="528.3" y="96">ISOMETRIC VIEW</text>
<text x="104.4" y="99">A</text>
<text x="231.4" y="99">A</text>
<text x="159.5" y="140.8">TOP VIEW</text>
<text x="196.5" y="248.6">B</text>
<text x="196.5" y="296.2">A</text>
<text x="363.3" y="315.3">SECTION A-A</text>
<text x="32.3" y="349.2">DETAIL A</text>
<text x="102.1" y="349.2">DETAIL B</text>
<text x="284.6" y="370.1">RIGHT VIEW</text>
<text x="157.1" y="377.1">FRONT VIEW</text>
</g>
<g font-size="3" fill="#12283c">
<text x="508.1" y="114.5">HOLE TABLE ? 10 POSITIONS</text>
<text x="508.1" y="178.6">NOTES</text>
<text x="508.1" y="243">PRINT / DFM</text>
</g>
<g font-size="2.8" fill="#12283c">
<text x="34.3" y="343.7">SCALE 2:1</text>
<text x="104.1" y="343.7">SCALE 2:1</text>
</g>
<g font-size="2.6" fill="#12283c">
<text x="526.3" y="102">54.47 x 17.00 x 83.13 mm</text>
<text x="399.6" y="408.6">/private/tmp/claude-501/-Users-leifrydenfalk/191ca988-e752-45fb-a6f7-89dde34532e7/scratchpad/deliver_ps.py</text>
</g>
<g font-size="2.5" fill="#12283c">
<text x="206.7" y="36.8">4x Ø2.50 THRU</text>
<text x="147.6" y="46.3">36.73</text>
<text x="147.6" y="52.8">36.73</text>
<text x="128.6" y="59.3">17.73</text>
<text x="128.6" y="65.8">17.73</text>
<text x="216.1" y="80.2">R1.45</text>
<text x="92.6" y="94.6" transform="rotate(-90 92.6 94.6)">17.00</text>
<text x="230.6" y="92.4" transform="rotate(-90 230.6 92.4)">2.50</text>
<text x="237.1" y="92.4" transform="rotate(-90 237.1 92.4)">2.50</text>
<text x="243.6" y="92.4" transform="rotate(-90 243.6 92.4)">2.50</text>
<text x="250.1" y="92.4" transform="rotate(-90 250.1 92.4)">2.50</text>
<text x="165.4" y="127.8">54.47</text>
<text x="140.4" y="165.7">2x Ø1.55 x 7.80 DP</text>
<text x="232.8" y="171.8">8x Ø1.60 THRU</text>
<text x="365.4" y="227.2">1.70 WALL</text>
<text x="101.6" y="266.7" transform="rotate(-90 101.6 266.7)">83.13</text>
<text x="266.6" y="266.7" transform="rotate(-90 266.6 266.7)">83.13</text>
<text x="338.6" y="266.7" transform="rotate(-90 338.6 266.7)">28.34</text>
<text x="372.8" y="302.3">24.90</text>
<text x="165.4" y="357.1">54.47</text>
<text x="292.9" y="357.1">17.00</text>
<text x="165.4" y="364.1">50.00</text>
<text x="399.6" y="374.1">PLA</text>
<text x="463.7" y="374.1">-</text>
<text x="527.7" y="374.1">2:1</text>
<text x="399.6" y="382.6">-</text>
<text x="431.7" y="382.6">SEE NOTES</text>
<text x="463.7" y="382.6">AS PRINTED</text>
<text x="527.7" y="382.6">A2</text>
<text x="533.7" y="382.6">1/1</text>
<text x="399.6" y="391.1">10.78 cm3</text>
<text x="463.7" y="391.1">13.4 g</text>
<text x="527.7" y="391.1">mm / deg</text>
<text x="399.6" y="399.6">54.47 x 17.00 x 83.13</text>
<text x="463.7" y="399.6">ce-cad</text>
<text x="475.7" y="399.6">2026-09-02</text>
<text x="527.7" y="399.6">THIRD ANGLE</text>
</g>
<g font-size="2.4" fill="#101418">
<text x="66.7" y="8.1">1</text>
<text x="181.5" y="8.1">2</text>
<text x="296.3" y="8.1">3</text>
<text x="411.1" y="8.1">4</text>
<text x="525.9" y="8.1">5</text>
<text x="6.8" y="60.6">A</text>
<text x="585.9" y="60.6">A</text>
<text x="6.8" y="160.6">B</text>
<text x="585.9" y="160.6">B</text>
<text x="6.8" y="260.7">C</text>
<text x="585.9" y="260.7">C</text>
<text x="6.8" y="360.7">D</text>
<text x="585.9" y="360.7">D</text>
<text x="66.7" y="413.2">1</text>
<text x="181.5" y="413.2">2</text>
<text x="296.3" y="413.2">3</text>
<text x="411.1" y="413.2">4</text>
<text x="525.9" y="413.2">5</text>
</g>
<g font-size="2.4" fill="#12283c">
<text x="162.6" y="146.8">X ?</text>
<text x="171.3" y="146.8">Y ?</text>
<text x="508.1" y="183.2">1. ALL DIMENSIONS IN mm AND DEGREES. EVERY</text>
<text x="512.4" y="187">DIMENSION AND EVERY HOLE CALLOUT WAS MEASURED</text>
<text x="512.4" y="190.7">OFF THE SOLID.</text>
<text x="508.1" y="194.4">2. THINNEST WALL, WHOLE SOLID: 0.8000 mm, AT</text>
<text x="512.4" y="198.1">X=-1.672 Y=26.217 Z=-16.945 ? MEASURED OVER THE</text>
<text x="512.4" y="201.8">WHOLE SOLID BY RAY+EXACT AT 3.098 mm SAMPLE</text>
<text x="512.4" y="205.6">SPACING (A FEATURE NARROWER THAN THAT CAN BE</text>
<text x="512.4" y="209.3">MISSED). A RAY MINIMUM AT AN EDGE, A FILLET</text>
<text x="512.4" y="213">RUN-OUT OR A CHAMFER TIP IS A REAL DISTANCE</text>
<text x="508.1" y="220.4">3. GENERAL TOLERANCE: CANNOT DETERMINE ? THIS PART</text>
<text x="512.4" y="216.7">THROUGH MATERIAL AND IS NOT A PRINTABLE WALL.</text>
<text x="508.1" y="227.9">4. SECTION A-A AT Y=20.50: THINNEST MATERIAL IN</text>
<text x="512.4" y="224.2">DECLARES NO PROCESS THIS REPO CAN READ.</text>
<text x="512.4" y="231.6">THIS PLANE ONLY 1.70 mm, AT X=11.60, Z=41.02 ?</text>
<text x="512.4" y="235.3">A SCAN OF ONE CUT, NOT THE PART MINIMUM.</text>
<text x="508.1" y="247.6">1. ORIENTATION: upright, Z-up (54 x 17 x 83 mm)</text>
<text x="508.1" y="251.4">2. THINNEST WALL: 0.80 mm (floor 0.80 mm = 2</text>
<text x="512.4" y="255.1">perimeters @ 0.4 mm nozzle)</text>
<text x="508.1" y="258.8">3. SMALL HOLES O1.55/1.60 PRINT UNDERSIZE: drill</text>
<text x="512.4" y="262.5">to tapping size and form-tap after printing;</text>
<text x="508.1" y="270">4. 10 horizontal bore(s) bridge at the crown: ream</text>
<text x="512.4" y="266.2">heat-set inserts for M2 into PLA</text>
<text x="512.4" y="273.7">any bearing or press-fit bore to size</text>
<text x="508.1" y="277.4">5. FILAMENT: PLA, ~13 g (modelled), 416 layers @</text>
<text x="512.4" y="281.1">0.2 mm</text>
<text x="289.4" y="376.1">-Y ?</text>
<text x="299.5" y="376.1">Z ?</text>
<text x="161.9" y="383.1">-X ?</text>
<text x="172" y="383.1">Z ?</text>
</g>
<g font-size="2.2" fill="#101418">
<text x="509.6" y="119.4">TAG</text>
<text x="516.5" y="119.4">SIZE</text>
<text x="539.3" y="119.4">X</text>
<text x="550.2" y="119.4">Z</text>
<text x="561.2" y="119.4">C'BORE</text>
</g>
<g font-size="2.2" fill="#12283c">
<text x="509.6" y="123.5">A1</text>
<text x="516.5" y="123.5">Ø1.55 x 7.80 DP</text>
<text x="539.3" y="123.5">25.00</text>
<text x="550.2" y="123.5">53.60</text>
<text x="561.2" y="123.5">-</text>
<text x="509.6" y="127.6">A2</text>
<text x="509.6" y="131.6">A3</text>
<text x="516.5" y="127.6">Ø1.55 x 7.80 DP</text>
<text x="516.5" y="131.6">Ø1.60 THRU</text>
<text x="539.3" y="127.6">-25.00</text>
<text x="539.3" y="131.6">10.60</text>
<text x="550.2" y="127.6">53.60</text>
<text x="550.2" y="131.6">9.85</text>
<text x="561.2" y="127.6">-</text>
<text x="561.2" y="131.6">-</text>
<text x="509.6" y="135.7">A4</text>
<text x="516.5" y="135.7">Ø1.60 THRU</text>
<text x="539.3" y="135.7">-10.60</text>
<text x="550.2" y="135.7">9.85</text>
<text x="561.2" y="135.7">-</text>
<text x="509.6" y="139.8">A5</text>
<text x="509.6" y="143.9">A6</text>
<text x="516.5" y="139.8">Ø1.60 THRU</text>
<text x="516.5" y="143.9">Ø1.60 THRU</text>
<text x="539.3" y="139.8">7.45</text>
<text x="539.3" y="143.9">-7.45</text>
<text x="550.2" y="139.8">7.95</text>
<text x="550.2" y="143.9">7.95</text>
<text x="561.2" y="139.8">-</text>
<text x="561.2" y="143.9">-</text>
<text x="509.6" y="147.9">A7</text>
<text x="516.5" y="147.9">Ø1.60 THRU</text>
<text x="539.3" y="147.9">7.45</text>
<text x="550.2" y="147.9">-13.95</text>
<text x="561.2" y="147.9">-</text>
<text x="509.6" y="152">A8</text>
<text x="516.5" y="152">Ø1.60 THRU</text>
<text x="539.3" y="152">-7.45</text>
<text x="550.2" y="152">-13.95</text>
<text x="561.2" y="152">-</text>
<text x="509.6" y="156.1">A9</text>
<text x="509.6" y="160.1">A10</text>
<text x="516.5" y="156.1">Ø1.60 THRU</text>
<text x="516.5" y="160.1">Ø1.60 THRU</text>
<text x="539.3" y="156.1">10.60</text>
<text x="539.3" y="160.1">-10.60</text>
<text x="550.2" y="156.1">-15.85</text>
<text x="550.2" y="160.1">-15.85</text>
<text x="561.2" y="156.1">-</text>
<text x="561.2" y="160.1">-</text>
</g>
<g font-size="2" fill="#101418">
<text x="508.1" y="165.7">every row measured off the solid; positions are model</text>
<text x="508.1" y="168.7">coordinates, mm. C'BORE side is the face it opens on.</text>
</g>
<g font-size="1.7" fill="#101418">
<text x="572.5" y="356.4">REV</text>
<text x="399.6" y="369.4">MATERIAL</text>
<text x="463.7" y="369.4">PROCESS</text>
<text x="527.7" y="369.4">SCALE</text>
<text x="399.6" y="377.9">CATEGORY</text>
<text x="431.7" y="377.9">GENERAL TOL</text>
<text x="463.7" y="377.9">FINISH</text>
<text x="527.7" y="377.9">SHEET</text>
<text x="399.6" y="386.4">VOLUME (MEASURED)</text>
<text x="463.7" y="386.4">MASS (ASSUMES PLA)</text>
<text x="527.7" y="386.4">UNITS</text>
<text x="399.6" y="394.9">SIZE (BBOX, MEASURED)</text>
<text x="463.7" y="394.9">DRAWN</text>
<text x="527.7" y="394.9">PROJECTION</text>
<text x="399.6" y="403.4">SOURCE (DESIGN FILE)</text>
</g>
</svg>
